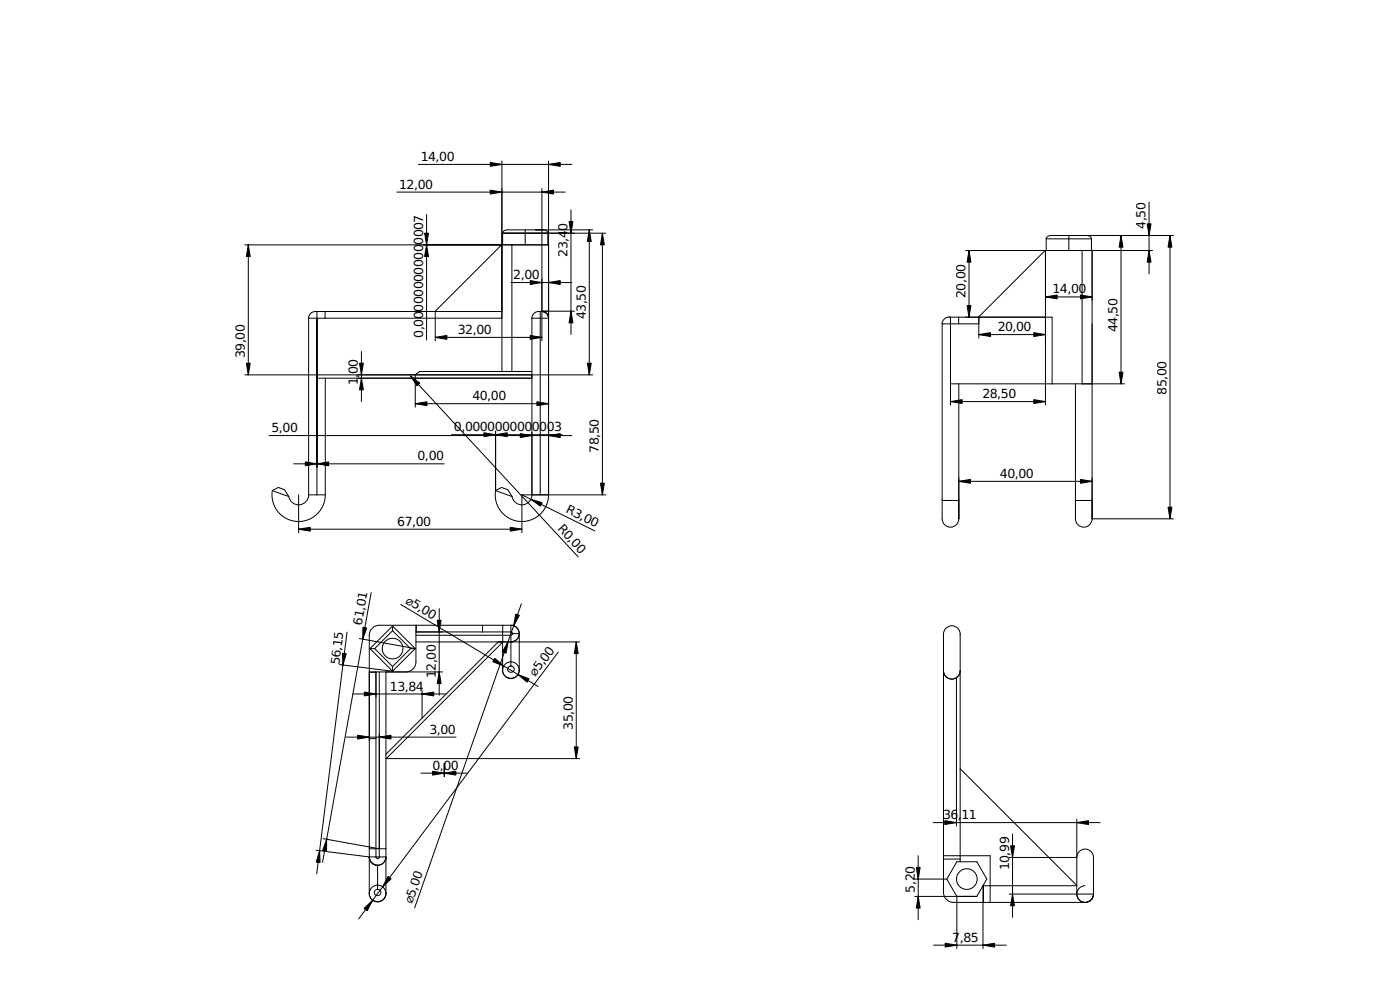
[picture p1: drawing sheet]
<svg xmlns="http://www.w3.org/2000/svg" width="420mm" height="297mm" viewBox="0 0 420 297" stroke-linecap="round" stroke-linejoin="round" font-family="sans-serif">
<path d="M133.3 229.1h.1" fill="none" stroke="#000" stroke-width=".3"/>
<g fill="#fff">
<path d="M124.9 187.6v2z"/>
<path d="M124.8 192.6h24.7l-33.7 33.7v-24.7h6a3 3 0 0 0 3-3z" fill-rule="evenodd"/>
<path d="M111.5 188.7a2.99 2.99 0 0 1 2.3-1.1h11v11a3 3 0 0 1-3 3h-11v-11l.1-.7z" fill-rule="evenodd"/>
<path d="M113.8 201.6h2v53.1h-2z" fill-rule="evenodd"/>
<path d="M117.8 187.8l6.8 6.8-6.8 6.8-6.8-6.8z" fill-rule="evenodd"/>
<path d="M110.8 221.6h2v33.1h-2z" fill-rule="evenodd"/>
<path d="M117.8 189.2l5.4 5.4-5.4 5.4-5.4-5.4z" fill-rule="evenodd"/>
<path d="M112.8 201.6h1v53.1h-1z" fill-rule="evenodd"/>
<path d="M124.8 190.6h26.1v2h-26.1z" fill-rule="evenodd"/>
<path d="M149.5 192.6l1.3 .1-35 34.9v-1.3z" fill-rule="evenodd"/>
<path d="M124.9 187.6h19.9v2h-19.9z" fill-rule="evenodd"/>
<path d="M110.8 201.7h2v19.9h-2z" fill-rule="evenodd"/>
<path d="M124.9 189.6h26v1h-26.1z" fill-rule="evenodd"/>
<path d="M144.8 187.6h6.1v2h-6.1z" fill-rule="evenodd"/>
<path d="M110.8 257.1h2a.5 .5 0 0 0 .5 .5 .5 .5 0 0 0 .5-.5h2a2.5 2.5 0 0 1-2.5 2.5 2.5 2.5 0 0 1-2.5-2.5z" fill-rule="evenodd"/>
<path d="M117.8 200l5.4-5.4h1.4l-6.8 6.8z" fill-rule="evenodd"/>
<path d="M111 194.6h1.4l5.4 5.4v1.4z" fill-rule="evenodd"/>
<path d="M117.8 187.8l6.8 6.8h-1.4l-5.4-5.4z" fill-rule="evenodd"/>
<path d="M111 194.6l6.8-6.8v1.4l-5.4 5.4z" fill-rule="evenodd"/>
<path d="M150.9 187.6h2.4v2h-2.4z" fill-rule="evenodd"/>
<path d="M110.8 254.7h2v2.4h-2z" fill-rule="evenodd"/>
<path d="M150.9 190.6h2.4v2h-2.4z" fill-rule="evenodd"/>
<path d="M153.8 190.1h2a2.5 2.5 0 0 1-2.5 2.5v-2z" fill-rule="evenodd"/>
<path d="M112.8 254.7h1v2.4h-1z" fill-rule="evenodd"/>
<path d="M150.9 189.6h2.4v1h-2.4z" fill-rule="evenodd"/>
<path d="M150.8 201.1a2.5 2.5 0 0 0 2.5 2.4 2.5 2.5 0 0 0 2.5-2.4 2.5 2.5 0 0 1-2.5 2.5 2.5 2.5 0 0 1-2.5-2.5z" fill-rule="evenodd"/>
<path d="M153.3 189.6a.5 .5 0 0 1 .5 .5 .5 .5 0 0 1-.5 .5z" fill-rule="evenodd"/>
<path d="M112.8 257.1h1a.5 .5 0 0 1-.5 .5 .5 .5 0 0 1-.5-.5z" fill-rule="evenodd"/>
<path d="M110.8 201.6l2 .1z" fill-rule="evenodd"/>
<circle cx="117.8" cy="194.6" r="3.1"/>
<circle cx="153.3" cy="200.8" r=".97"/>
<circle cx="113.3" cy="267.8" r=".97"/>
</g>
<g fill="none" stroke="#000" stroke-width=".3">
<path d="M111.4 177.8l-14.6 80.9M101.9 199.4l15.9 2M104.1 189.7l-9.1 72.5M107.8 191.6l16.8 3M111 194.6l6.8 6.8M111 194.6h1.4M112.4 194.6l5.4 5.4M117.8 187.8l-6.8 6.8M117.8 187.8l6.8 6.8M117.8 187.8v1.4M117.8 200v1.4M117.8 189.2l-5.4 5.4"/>
<path d="M117.8 189.2l5.4 5.4M120.3 181.4l41.2 24.6M123.2 194.6h1.4M123.2 194.6l-5.4 5.4M124.6 194.6l-6.8 6.8M124.8 187.6v11a3 3 0 0 1-3 3M124.8 189.6h28.5l.5 .5M124.8 192.6h49.2M124.9 187.6v2M131.8 182.6v26M144.8 187.6v2M149.5 192.6l-33.7 33.7"/>
<path d="M150.8 192.7v8.4M150.8 192.6v.1M150.8 192.7l-34.9 34.9M150.9 187.6v5M153.3 187.6a2.5 2.5 0 0 1 2.5 2.5M153.3 187.6h-39.5a3 3 0 0 0-3 3v66.5M153.3 187.6v12.2M153.8 190.1l-.5 .5h-28.5M153.8 190.1h2M155.8 190.1a2.5 2.5 0 0 1-2.5 2.5M155.8 190.1v11M156.5 181.1l-32.1 91.3"/>
<path d="M167.5 195.7l-59.9 80M172.9 192.6v35M105.8 208.2h27.9M110.8 201.6h22M110.8 201.7h2M112.8 201.6v55.5a.5 .5 0 0 0 .5 .5 .5 .5 0 0 0 .5-.5v-55.5M115.8 201.6v55.5M126.7 207.2v8.3M150.8 201.1a2.5 2.5 0 0 1 2.5-2.5 2.5 2.5 0 0 1 2.5 2.5M150.8 201.1a2.5 2.5 0 0 0 2.5 2.4 2.5 2.5 0 0 0 2.5-2.4M150.8 201.1h.1M150.8 201.1a2.5 2.5 0 0 0 2.5 2.5 2.5 2.5 0 0 0 2.5-2.5"/>
<path d="M155.8 201.1h.1M103.8 221.2h33.1M110.8 221.6h2M115.8 227.6h58.2M126.3 232h14M133.3 229.1h.1M133.3 229.1v3.9M94.9 255.1l15.9 2M97 251.6l16.8 3.1M110.8 257.1a2.5 2.5 0 0 0 2.5 2.5v7.2M110.8 254.7h5M110.8 257.1a2.5 2.5 0 0 0 2.5 2.5 2.5 2.5 0 0 0 2.5-2.5"/>
<path d="M110.8 257.1v11M110.8 257.1h5M115.8 257.1v11M110.8 268.1a2.5 2.5 0 0 1 2.5-2.5 2.5 2.5 0 0 1 2.5 2.5M110.8 268.1a2.5 2.5 0 0 0 2.5 2.4 2.5 2.5 0 0 0 2.5-2.4M110.8 268.1h.1M110.8 268.1a2.5 2.5 0 0 0 2.5 2.5 2.5 2.5 0 0 0 2.5-2.5M115.8 268.1h.1"/>
<circle cx="117.8" cy="194.6" r="3.1"/>
<circle cx="153.3" cy="200.8" r=".97"/>
<circle cx="113.3" cy="267.8" r=".97"/>
</g>
<g fill="#000" stroke="#000" stroke-width=".3">
<path d="M102.8 196l1.1 .1-1 3.4zM108.9 188.2l1.2 .2-1.2 3.4zM131.2 186.1h1.2l-.6 3.5zM148.5 197.5l2.7 2.3-3.3-1.3zM152.5 192.5l-.6 3.5-1.1-.4zM154.8 184.3l1.1 .3-1.7 3.1zM172.9 192.6l.6 3.5h-1.1zM109.3 207.6l3.5 .6-3.5 .6zM126.7 208.2l3.5-.6v1.2zM131.8 201.6l.6 3.5h-1.2zM155.5 202.4l3.3 1.3-.6 1zM107.3 220.6l3.5 .6-3.5 .5z"/>
<path d="M113.8 221.2l3.5-.6v1.1zM133.3 232l3.5-.6v1.2zM129.8 231.4l3.5 .6-3.5 .6zM172.4 224.1h1.1l-.6 3.5zM95.9 255.2l.2 3.6-1.2-.2zM98 251.8v3.6l-1.2-.2zM109.3 272.6l2.5-2.5-1.6 3.2zM116.5 263l.9 .7-2.6 2.4z"/>
</g>
<path d="M93.2 94.1a2.26 2.26 0 0 1 1.9-.6l35.5-.1 19.9-19.9h.3v-3.5a1.21 1.21 0 0 1 1.5-1h11.1a1.1 1.1 0 0 1 1 1v3.5h.2v75a8 8 0 0 1-8.6 8 8 8 0 0 1-7.3-9.3l1.8-.9 1.9 .6 1.3 2a3 3 0 0 0 3.2 2.6 3 3 0 0 0 2.7-3v-35h-62v35a8 8 0 0 1-8.6 8 8 8 0 0 1-7.3-9.3l1.8-.9 1.9 .6 1.3 2a3 3 0 0 0 3.2 2.6 3 3 0 0 0 2.7-3v-53z" fill-rule="evenodd" fill="#fff"/>
<path d="M123.2 112.8h.1" fill="none" stroke="#000" stroke-width=".3"/>
<path d="M95.1 95.5h55.5v16h-24.7l-1.3 .9v1.1h-29.5z" fill-rule="evenodd" fill="#fff"/>
<path d="M123.2 112.8h.1" fill="none" stroke="#000" stroke-width=".3"/>
<g fill="#fff">
<path d="M130.6 93.4l20-19.9v20z"/>
<path d="M153.6 73.5h9v20a2.25 2.25 0 0 0-3 2v16h-6z" fill-rule="evenodd"/>
<path d="M162.1 95.5h2.5v53h-2.5z" fill-rule="evenodd"/>
<path d="M92.6 95.5h2.5v53h-2.5z" fill-rule="evenodd"/>
<path d="M159.6 95.5h2.5v53h-2.5z" fill-rule="evenodd"/>
<path d="M150.6 73.5h3v38h-3z" fill-rule="evenodd"/>
<path d="M97.6 93.5h53v2h-53z" fill-rule="evenodd"/>
<path d="M81.7 147.2l4.8 1.7a3.1 3.1 0 0 0 3.3 2.6 3.1 3.1 0 0 0 2.8-3h5a8 8 0 0 1-8.6 8 8 8 0 0 1-7.3-9.3z" fill-rule="evenodd"/>
<path d="M148.7 147.2l4.8 1.7a3.1 3.1 0 0 0 3.3 2.6 3.1 3.1 0 0 0 2.8-3h5a8 8 0 0 1-8.6 8 8 8 0 0 1-7.3-9.3z" fill-rule="evenodd"/>
<path d="M95.1 113.5h2.5v35h-2.5z" fill-rule="evenodd"/>
<path d="M162.6 73.5h2v19.9h-2z" fill-rule="evenodd"/>
<path d="M124.6 112.5h34.9v1h-34.9z" fill-rule="evenodd"/>
<path d="M124.6 112.4l1.3-.9h33.7l-.1 1z" fill-rule="evenodd"/>
<path d="M157.6 70h6.8v3.5h-6.8z" fill-rule="evenodd"/>
<path d="M150.8 70h6.8v3.5h-6.8z" fill-rule="evenodd"/>
<path d="M151.1 69.4l1.2-.4h5.3v1h-6.8z" fill-rule="evenodd"/>
<path d="M157.6 69h5.8a1.1 1.1 0 0 1 1 1h-6.8z" fill-rule="evenodd"/>
<path d="M148.7 147.2l1.8-.9 1.9 .6 1.3 2z" fill-rule="evenodd"/>
<path d="M81.7 147.2l1.8-.9 1.9 .6 1.3 2z" fill-rule="evenodd"/>
<path d="M95.1 93.5h2.5v2h-2.5z" fill-rule="evenodd"/>
<path d="M93.2 94.1a2.26 2.26 0 0 1 1.9-.6v2h-2.5z" fill-rule="evenodd"/>
<path d="M162.1 93.5a2.08 2.08 0 0 1 2.5 2h-2.5z" fill-rule="evenodd"/>
<path d="M160.2 94.1l.9-.6h1v2h-2.5l.2-.8z" fill-rule="evenodd"/>
<path d="M162.6 93.4h2v2.1a2.09 2.09 0 0 0-2-2.1z" fill-rule="evenodd"/>
<path d="M159.5 112.5l.1 1z" fill-rule="evenodd"/>
</g>
<g fill="none" stroke="#000" stroke-width=".3">
<path d="M119.1 57.6h50.5M125.6 49.3h46M150.6 48.3v63.2M162.6 56.6v45.7M164.6 48.3v100.2a8 8 0 0 1-8.6 8 8 8 0 0 1-7.3-9.3M73.5 73.5h91.1M74.5 73.5v39M128 64.4v37.6M150.5 73.5l-19.9 19.9v8.9M150.8 70v3.5M150.8 70h31M153.6 73.5v38"/>
<path d="M157.6 69v4.5M163 69h.4a1.1 1.1 0 0 1 1 1v3.5M171.4 63v37.4M176.9 69v43.5M177.9 69h-26.1a1.1 1.1 0 0 0-1 1M180.8 70v78.5M92.6 95.5v53M92.6 95.5h58M95.1 93.5v55M97.6 93.5v2M150.6 93.5h-56a2 2 0 0 0-2 2M153.3 84.8h18.3"/>
<path d="M159.6 95.5v53a3 3 0 0 1-2.7 3 3 3 0 0 1-3.2-2.6M159.6 95.5h5M162.1 93.5v55M162.6 93.5a2 2 0 0 1 2 2M162.6 93.5h-1a2 2 0 0 0-2 2M162.6 93.4h9.8M73.5 112.5h104.4M95.1 113.5h64.5M97.6 113.5v35M108.5 105.5v15M123.2 112.8h.1M123.2 112.8l50.3 54.3"/>
<path d="M130.6 101.2h32M159.6 112.4l-.1 1.1M159.6 111.5h-33.7l-1.3 .9v9.8M80.7 130.7h90.9M88.1 139.2h45.2M124.6 121.1h40M135.5 130.4h33.2M148.7 129.4v17.8M81.7 147.2l5 1.7M81.7 147.2l1.8-.9 1.9 .6 1.3 2M81.7 147.2a8 8 0 0 0 7.3 9.3 8 8 0 0 0 8.6-8M89.6 158.8h67"/>
<path d="M89.6 148.5v11.3M92.6 148.5a3 3 0 0 1-2.7 3 3 3 0 0 1-3.2-2.6M92.6 148.5h5M148.7 147.2l5 1.7M148.7 147.2l1.8-.9 1.9 .6 1.3 2M156.6 148.5h25.2M156.6 148.5v11.3M156.6 148.5l21.9 10.8"/>
</g>
<g fill="#000" stroke="#000" stroke-width=".3">
<path d="M147.1 57.1l3.5 .5-3.5 .6zM147.1 48.7l3.5 .6-3.5 .6zM162.6 57.6l3.5-.5v1.1zM164.6 49.3l3.5-.6v1.2zM74.5 73.5l.6 3.5h-1.2zM128 73.5l.6 3.5h-1.2zM127.4 70h1.2l-.6 3.5zM170.8 66.5h1.1l-.5 3.5zM176.9 69l.5 3.5h-1.1zM180.8 70l.6 3.5h-1.2zM159.1 84.2l3.5 .6-3.5 .6zM164.6 84.8l3.5-.6v1.2z"/>
<path d="M171.4 93.4l.5 3.5h-1.1zM73.9 109h1.2l-.6 3.5zM107.9 109h1.2l-.6 3.5zM108.5 113.5l.6 3.5h-1.2zM123.2 112.8l2.8 2.2-.9 .8zM130.6 101.2l3.5-.6v1.2zM159.1 100.6l3.5 .6-3.5 .6zM176.3 109h1.1l-.5 3.5zM95.1 139.2l3.5-.6v1.2zM91.6 138.6l3.5 .6-3.5 .6zM124.6 121.1l3.5-.6v1.2zM145.2 129.8l3.5 .6-3.5 .6z"/>
<path d="M148.7 130.4l3.5-.6v1.2zM156.1 130.1l3.5 .6-3.5 .6zM164.6 130.7l3.5-.6v1.2zM161.1 120.5l3.5 .6-3.5 .6zM89.6 158.8l3.5-.6v1.2zM153.1 158.2l3.5 .6-3.5 .6zM159.3 149.8l3.4 1-.5 1.1zM180.2 145h1.2l-.6 3.5z"/>
</g>
<path d="M285.3 97.2h8.5v-2h20v20h-28.5z" fill-rule="evenodd" fill="#fff"/>
<path d="M305.3 114.5h.1" fill="none" stroke="#000" stroke-width=".3"/>
<g fill="#fff">
<path d="M293.8 95.1l19.9-19.9 .1 20z"/>
<path d="M313.8 75.2h11v40h-9v-20h-2z" fill-rule="evenodd"/>
<path d="M324.8 75.2h3v40h-3z" fill-rule="evenodd"/>
<path d="M313.8 95.2h2v20h-2z" fill-rule="evenodd"/>
<path d="M282.8 150.2h5v4.3a2.7 2.7 0 0 1-1 3 2.7 2.7 0 0 1-3.1 .1 5 5 0 0 1-.9-4.1z" fill-rule="evenodd"/>
<path d="M320.8 71.7h6.8v3.5h-6.8z" fill-rule="evenodd"/>
<path d="M314 71.7h6.8v3.5h-6.8z" fill-rule="evenodd"/>
<path d="M287.7 95.2h6.1v2h-6.1z" fill-rule="evenodd"/>
<path d="M320.8 70.7h5.8a1.1 1.1 0 0 1 1 1h-6.8z" fill-rule="evenodd"/>
<path d="M314.3 71.1l1.1-.4h5.4v1h-6.8z" fill-rule="evenodd"/>
<path d="M285.3 95.2h2.4v2h-2.4z" fill-rule="evenodd"/>
<path d="M283.3 95.7a2.26 2.26 0 0 1 2-.5v2h-2.5z" fill-rule="evenodd"/>
<path d="M287.8 150.2v5.5z" fill-rule="evenodd"/>
</g>
<g fill="none" stroke="#000" stroke-width=".3">
<path d="M289.8 75.2h56.1M290.8 75.2v20M313.7 75.2l-19.9 19.9v6.3M313.8 75.2v46.3M314 71.7v3.5M314 71.7h13.6M320.8 70.7v4.5M324.8 75.2v40M326.1 70.7h.5a1.1 1.1 0 0 1 1 1M327.6 71.7v3.5M327.8 75.2v80.5M336.4 70.7v44.5"/>
<path d="M344.9 60.6v21.6M351.1 70.7v85M352.2 70.7h-37.3a1.1 1.1 0 0 0-.9 1M282.8 97.2a2 2 0 0 1 2-2h31v20M282.8 97.2v53M282.8 97.2h11M285.3 95.2v26.3M287.7 95.2v2M313.8 89.1h14M285.3 115.2h52.2M287.8 115.2v40.5M293.8 100.4h20"/>
<path d="M305.3 114.5h.1M322.8 115.2v35M285.3 120.5h28.5M282.8 149.8h.1M282.8 150.2h5v5.5M282.8 150.2v4.2a2.9 2.9 0 0 0 3 3.7 2.5 2.5 0 0 0 2-2.4M287.8 149.8h.1M287.8 144.4h40M322.8 149.8h.1M322.8 150.2h5v5.5M322.8 150.2v4.2a2.9 2.9 0 0 0 3 3.7 2.5 2.5 0 0 0 2-2.4M327.8 149.8h.1"/>
<path d="M327.8 155.7h24.4"/>
</g>
<g fill="#000" stroke="#000" stroke-width=".3">
<path d="M290.8 75.2l.6 3.5h-1.2zM336.4 70.7l.6 3.5h-1.1zM344.3 67.2h1.1l-.5 3.5zM344.9 75.2l.5 3.5h-1.1zM351.1 70.7l.6 3.5h-1.2zM290.2 91.7h1.2l-.6 3.5zM313.8 89.1l3.5-.6v1.2zM324.3 88.5l3.5 .6-3.5 .6zM293.8 100.4l3.5-.6v1.2zM310.3 99.8l3.5 .6-3.5 .6zM335.9 111.7h1.1l-.6 3.5zM285.3 120.5l3.5-.6v1.2z"/>
<path d="M310.3 119.9l3.5 .6-3.5 .6zM287.8 144.4l3.5-.6v1.2zM324.3 143.8l3.5 .6-3.5 .6zM350.5 152.2h1.2l-.6 3.5z"/>
</g>
<path d="M283.2 190.3v9.8a2.7 2.7 0 0 0 .9 3 2.7 2.7 0 0 0 3.1 .1 2.5 2.5 0 0 0 1-1.9v29.5l35 34.9v-8.4v11a2.5 2.5 0 0 1 2.5-2.5 2.53 2.53 0 0 0-2.4 2.8 2.53 2.53 0 0 0 3.1 2.1 2.53 2.53 0 0 0 1.8-3.2v-10.2v9.8a2.92 2.92 0 0 1-2.5 3.7h-39.5a3 3 0 0 1-3-3z" fill-rule="evenodd" fill="#fff"/>
<path d="M305.7 229.3h.1" fill="none" stroke="#000" stroke-width=".3"/>
<g fill="#fff">
<path d="M288.2 230.8l35 35h-26v-9h-9z" fill-rule="evenodd"/>
<path d="M297.2 265.8h26v.7a4 4 0 0 0 1.4 4l1.1 .3h-28.5z" fill-rule="evenodd"/>
<path d="M287.2 258.6h6l3 5.2-3 5.2h-6l-3-5.2z" fill-rule="evenodd"/>
<path d="M283.2 257.8h5v.8h-1l-3 5.2 3 5.2h6l2-3.2v5h-9a3 3 0 0 1-3-3z" fill-rule="evenodd"/>
<path d="M288.2 256.8h9v9h-2.2l1.2-2-3-5.2h-5z" fill-rule="evenodd"/>
<path d="M295.2 265.8h2v5h-2z" fill-rule="evenodd"/>
<path d="M283.2 256.8h5v1h-5z" fill-rule="evenodd"/>
<path d="M323.7 255.7l-.5 1.6a2.5 2.5 0 0 1 2.5-2.5 2.5 2.5 0 0 1 2.5 2.5 2.5 2.5 0 0 0-1.7-2.4 2.5 2.5 0 0 0-2.8 .8z" fill-rule="evenodd"/>
<path d="M284.1 188.3a2.49 2.49 0 0 0-.9 2 2.5 2.5 0 0 1 2.5-2.5 2.5 2.5 0 0 1 2.5 2.5 2.5 2.5 0 0 0-1.5-2.3 2.5 2.5 0 0 0-2.6 .3z" fill-rule="evenodd"/>
<circle cx="290.2" cy="263.8" r="3.1"/>
</g>
<g fill="none" stroke="#000" stroke-width=".3">
<path d="M283.2 190.3a2.5 2.5 0 0 1 2.5-2.5 2.5 2.5 0 0 1 2.5 2.5M283.2 190.3v11M283.2 190.3h.1M288.2 190.3h.1M288.2 190.3v11M283.2 201.3v66.5a3 3 0 0 0 3 3h39.5M283.2 201.3a2.5 2.5 0 0 0 2.5 2.5 2.5 2.5 0 0 0 2.5-2.5M287 203.3v44.6M288.2 201.3v57.3M288.2 230.8l35 34.9M305.7 229.3h.1M275.6 256.8v19.2"/>
<path d="M280 246.8h50.2M283.2 256.8h14v14M283.2 257.8h5M302.8 257.3h20.4M303.9 250.3v25M323.2 257.3h.1M323.2 257.3v8.9a4.9 4.9 0 0 0 .9 4 2.5 2.5 0 0 0 2.6 .3 2.5 2.5 0 0 0 1.5-2.2M323.2 257.3a2.5 2.5 0 0 1 2.5-2.5 2.5 2.5 0 0 1 2.5 2.5M323.2 245.8v11.5M328.2 257.3h.1M328.2 257.3v11M274.5 263.8h9.7"/>
<path d="M284.2 263.8l3-5.2h6l3 5.2-3 5.2h-18.7M284.2 263.8l3 5.2v15.6M295.2 265.8v5M302.8 268.3h25.4M323.2 265.8h-28.2v18.8M325.7 265.8a2.5 2.5 0 0 0-2.5 2.5 2.5 2.5 0 0 0 2.5 2.5M328.2 268.3a2.5 2.5 0 0 1-2.5 2.5M280.2 283.6h21.8"/>
<circle cx="290.2" cy="263.8" r="3.1"/>
</g>
<path d="M283.5 246.2l3.5 .6-3.5 .6zM303.3 253.8h1.2l-.6 3.5zM323.2 246.8l3.5-.6v1.2zM275.6 269l.5 3.5h-1.1zM275 260.3h1.1l-.5 3.5zM303.9 268.3l.6 3.5h-1.2zM283.7 283l3.5 .6-3.5 .6zM295 283.6l3.5-.6v1.2z" fill="#000" stroke="#000" stroke-width=".3"/>
<g font-size="3.5">
<text x="126.3" y="48.3">14,00</text>
<text x="119.8" y="56.6">12,00</text>
<text x="170.3" y="69.2" transform="rotate(-90 170.3 69.2)">0</text>
<text x="343.8" y="68.7" transform="rotate(-90 343.8 68.7)">4,50</text>
<text x="170.3" y="77" transform="rotate(-90 170.3 77)">23,4</text>
<text x="154.1" y="83.7">2,00</text>
<text x="289.8" y="89.4" transform="rotate(-90 289.8 89.4)">20,00</text>
<text x="315.9" y="88.1">14,00</text>
<text x="175.8" y="95.7" transform="rotate(-90 175.8 95.7)">43,50</text>
<text x="127" y="101.3" transform="rotate(-90 127 101.3)">0,000000000000007</text>
<text x="137.4" y="100.2">32,00</text>
<text x="299.4" y="99.4">20,00</text>
<text x="335.4" y="99.7" transform="rotate(-90 335.4 99.7)">44,50</text>
<text x="73.5" y="107.5" transform="rotate(-90 73.5 107.5)">39,00</text>
<text x="107.4" y="113.4" transform="rotate(-90 107.4 113.4)">,</text>
<text x="107.4" y="112.3" transform="rotate(-90 107.4 112.3)">00</text>
<text x="107.4" y="115.6" transform="rotate(-90 107.4 115.6)">1</text>
<text x="294.8" y="119.5">28,50</text>
<text x="350.1" y="118.4" transform="rotate(-90 350.1 118.4)">85,00</text>
<text x="141.8" y="120.1">40,00</text>
<text x="81.5" y="129.7">5,00</text>
<text x="136.2" y="129.4">0,0000000000003</text>
<text x="179.8" y="135.8" transform="rotate(-90 179.8 135.8)">78,50</text>
<text x="125.3" y="138.1">0,00</text>
<text x="300.1" y="143.4">40,00</text>
<text x="169.6" y="153.7" transform="rotate(26 169.6 153.7)">R3,00</text>
<text x="119.2" y="157.7">67,00</text>
<text x="167.2" y="158.7" transform="rotate(47 167.2 158.7)">R0,00</text>
<text x="121.5" y="180.9" transform="rotate(31 121.5 180.9)">⌀5,00</text>
<text x="108.6" y="187.7" transform="rotate(-80 108.6 187.7)">61,01</text>
<text x="101.8" y="199.6" transform="rotate(-83 101.8 199.6)">56,15</text>
<text x="130.8" y="203.5" transform="rotate(-90 130.8 203.5)">1</text>
<text x="130.8" y="201.3" transform="rotate(-90 130.8 201.3)">2,00</text>
<text x="160.6" y="203.1" transform="rotate(-53 160.6 203.1)">⌀5,00</text>
<text x="117" y="207.2">13,84</text>
<text x="128.9" y="220.1">3,00</text>
<text x="171.9" y="219" transform="rotate(-90 171.9 219)">35,00</text>
<text x="129.8" y="230.9">0,00</text>
<text x="283" y="245.8">36</text>
<text x="287.5" y="245.8">,</text>
<text x="288.6" y="245.8">11</text>
<text x="302.8" y="256.7" transform="rotate(-90 302.8 256.7)">,99</text>
<text x="302.8" y="261.1" transform="rotate(-90 302.8 261.1)">10</text>
<text x="274.5" y="267.8" transform="rotate(-90 274.5 267.8)">5,20</text>
<text x="123.7" y="271.3" transform="rotate(-71 123.7 271.3)">⌀5,00</text>
<text x="285.8" y="282.5">7</text>
<text x="288" y="282.5">,85</text>
</g>
</svg>
